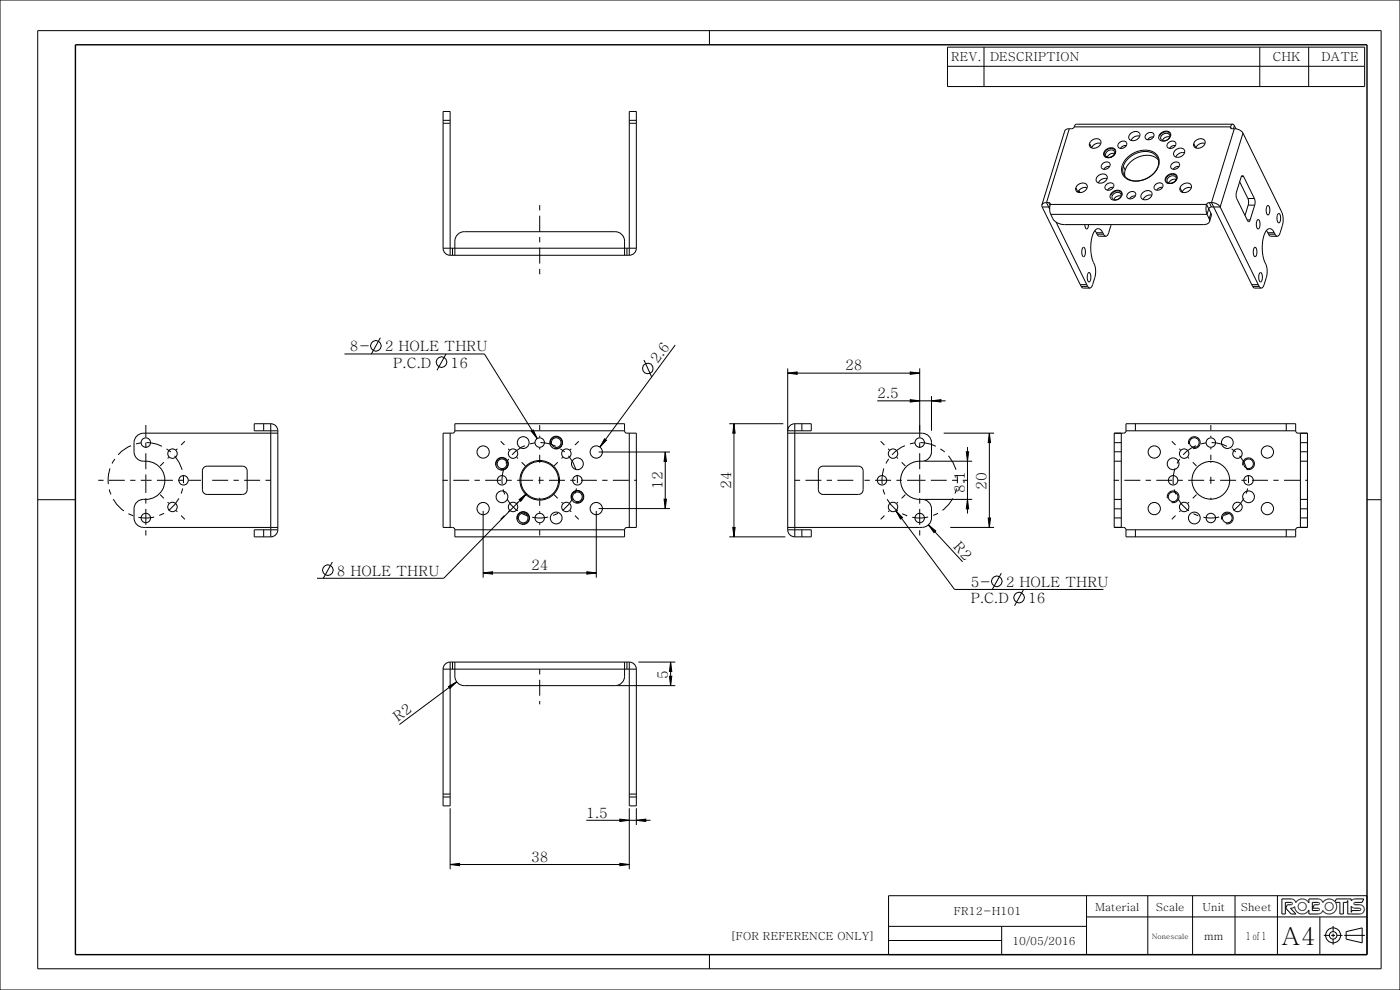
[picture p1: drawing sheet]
<svg xmlns="http://www.w3.org/2000/svg" width="297mm" height="210mm" viewBox="0 0 297 210" stroke-linecap="round" stroke-linejoin="round" font-family="sans-serif">
<g fill="#000">
<path d="M167.1 79.2l2-.3v.5zM193.1 78.9l2 .3-2 .2zM112.7 91.5l.4-.3 .9 1.8zM128.3 93.1l.4 .3-1.4 1.4zM141.1 95.9l.3 2h-.5zM155.7 89.9l.3 2h-.5zM193.1 84.8l2 .2-2 .3zM197.6 85l2-.2v.5zM205 95.8h.5l-.3 2zM209.9 91.9l.2 2h-.5zM110.1 106l1.6-1.3-1.2 1.6zM140.9 105.9h.5l-.3 2z"/>
<path d="M155.5 111.9h.5l-.3 2zM190 108.3l1.4 1.5-.4 .3zM197 111.3l1.5 1.3-.4 .4zM205.2 105.9l.3 2h-.5zM209.6 109.9h.5l-.2 2zM102.5 121.5l2-.2v.5zM124.5 121.3l2 .2-2 .3zM95.1 145.6l1.8-1-1.5 1.4zM142 143.4h.5l-.2 2zM142.3 140.4l.2 2h-.5zM131.5 173.8l2 .2-2 .3zM135 174l2-.2v.5z"/>
<path d="M95.5 183.4l2-.3v.5zM131.5 183.1l2 .3-2 .2z"/>
</g>
<g fill="none" stroke="#000" stroke-width=".21">
<path d="M0 0h297v210h-297zM8 6.5h285v199h-285zM150.5 6.5v3M201 10h88.5v8.4h-88.5zM201 14.1h88.5M208.8 10v8.4M267.3 10v8.4M277.6 10v8.4M234.7 31.9l.6-.3 .7-.1 .6 .4v.6l-.6 .7-1.1 .2-.5-.2-.1-.4v-.5zM246 28.9l.5-.7 .9-.2 .7 .2 .2 .7M247.7 37.4l.6-.4h.7l.5 .2 .1 .7-.2 .4-.5 .5-.9 .1-.5-.3-.2-.3 .1-.4zM235.6 41.5l.6-.7 .9-.3 .7 .3 .2 .7"/>
<path d="M73.1 75.1h29.7l11.2 17.9M80.7 71.6l-1.9 3.5M94.6 75.1l-1.9 3.4M136.6 76.4l1.7 3.6M143.2 73.2l-15.9 21.6M167.1 79.2l2-.3v.5zM167.1 78.2v13.2M167.1 79.2h28M193.1 78.9l2 .3-2 .2zM195.1 78.2v13.2M105.3 98.7a1.25 1.25 0 0 1 1.1-1.6 1.25 1.25 0 0 1 1.3 1.4 1.25 1.25 0 0 1-1.5 1.1M112.7 91.5l.4-.3 .9 1.8z"/>
<path d="M116.8 94.2a1.25 1.25 0 0 1 1.1-1.6 1.25 1.25 0 0 1 1.3 1.4 1.25 1.25 0 0 1-1.5 1.1M127 95.9h15.1M128.3 93.1l.4 .3-1.4 1.4zM141.1 95.9l.3 2h-.5zM141.1 95.9v12M154.7 89.9h11.5M155.7 89.9l.3 2h-.5zM155.7 89.9v24M186.1 85h14.5M193.1 84.8l2 .2-2 .3zM196.1 97.8h10.1M197.6 85l2-.2v.5z"/>
<path d="M197.6 84v7.4M200.2 91.9h10.7M205 95.8h.5l-.3 2zM205.2 94.8v14.1M209.9 91.9l.2 2h-.5zM209.9 91.9v20M252.2 94.2a1.25 1.25 0 0 1 1.1-1.6 1.25 1.25 0 0 1 1.3 1.4 1.25 1.25 0 0 1-1.6 1.1M263.7 98.7a1.25 1.25 0 0 1 1.1-1.6 1.25 1.25 0 0 1 1.3 1.4 1.25 1.25 0 0 1-1.6 1.1M8 106h8M70.5 119.2l-1.9 3.5M102.5 108.4v14.1M109.8 110.2a1.25 1.25 0 0 1 1.1-1.6 1.25 1.25 0 0 1 1.3 1.4 1.25 1.25 0 0 1-1.5 1.1"/>
<path d="M110.1 106l1.6-1.3-1.2 1.6zM111.7 104.7l-17.6 18h-26.8M121.3 105.7a1.25 1.25 0 0 1 1.1-1.6 1.25 1.25 0 0 1 1.3 1.4 1.25 1.25 0 0 1-1.5 1.1M126.5 108.4v14.1M127 107.9h15.1M140.9 105.9h.5l-.3 2zM154.7 113.9h11.9M155.5 111.9h.5l-.3 2zM190 108.3l1.4 1.5-.4 .3zM190 108.3l12.5 16.7h31.6M196.1 105.9h10.1M197 111.3l1.5 1.3-.4 .4z"/>
<path d="M197 111.3l7.2 7.9M201.6 111.9h9.3M205.2 105.9l.3 2h-.5zM209.6 109.9h.5l-.2 2zM247.7 105.7a1.25 1.25 0 0 1 1.1-1.6 1.25 1.25 0 0 1 1.3 1.4 1.25 1.25 0 0 1-1.6 1.1M259.2 110.2a1.25 1.25 0 0 1 1.1-1.6 1.25 1.25 0 0 1 1.3 1.4 1.25 1.25 0 0 1-1.6 1.1M290 106h3M102.5 121.5l2-.2v.5zM102.5 121.5h24M124.5 121.3l2 .2-2 .3zM212.4 121.6l-1.9 3.4M217.1 125l-1.9 3.5"/>
<path d="M95.1 145.6l1.8-1-1.5 1.4zM96.9 144.6l-12.2 9.1M131 145.4h12.3M135.4 140.4h7.9M142 143.4h.5l-.2 2zM142.3 140.4l.2 2h-.5zM142.3 140.4v5M95.5 171.4v13M124.4 174h13.6M131.5 173.8l2 .2-2 .3zM133.5 171.4v13M135 174l2-.2v.5z"/>
<path d="M135 171.4v3.6M95.5 183.4l2-.3v.5zM95.5 183.4h38M131.5 183.1l2 .3-2 .2zM188.5 190h101.5v12.5h-101.5zM188.5 199.5h24M188.5 196.5h42M212.5 196.5v6M230.5 194.5h59.5M230.5 190v12.5M243.5 190v12.5M253 190v12.5"/>
<path d="M262 190v12.5M271 190v12.5M273.9 191.4h.1M274 191.4h.1M274 191.9h-.1M274 191.9h.1M274 191.4l.1 .1M274.1 191.5l.1 .1M274.1 191.8v.1M274.2 191.8h-.1M274.2 191.6v.1M274.2 191.7v.1"/>
<path d="M275.4 192.3h.1M275.4 192.3v.1M275.4 192.2v.1M275.4 192.4h.1M275.4 192.1v.1M275.4 192.4l.1 .2M275.5 192l-.1 .1M275.5 192.6h.1M275.5 191.9v.1M275.5 192.6v.1M275.5 191.9h.1M275.5 192.7h.1"/>
<path d="M275.5 192.7l.1 .2M275.6 192.9h.1M275.6 192.9l.2 .1M275.8 191.5l-.3 .4M275.8 193l.1 .1M275.9 191.5h-.1M275.9 193.1h.1M276 191.5h-.1M276 193.1h.1M276 191.4v.1M276.1 191.4h-.1M276.1 193.1h.1"/>
<path d="M276.1 191.4h.1M276.1 193.1h.2M276.3 191.4h-.2M276.3 191.4h.1M276.3 193.1h.1M276.4 191.4h.1M276.5 191.4l.1 .1M276.6 193.1h-.3M276.6 191.5h.1M276.6 193.1h.1M276.7 193l-.1 .1M276.7 191.5h.1"/>
<path d="M276.7 193h.1M276.7 191.5l.4 .5M277 192.8l-.3 .2M277 192.8h.1M277.1 192.6l-.1 .2M277.1 192h.1M277.1 192.6h.1M277.1 192v.1M277.1 192.4v.2M277.1 192.1v.1M277.1 192.4h.1M277.1 192.2v.1"/>
<path d="M277.1 192.3v.1M277.1 192.3h.1M279.7 191.4h-1.3v1.7h1.3M279.7 191.9h-.9l-.3 .7h1.2M279.7 192.6h.1M279.7 191.4h.1M279.7 193.1h.1M279.7 192.6v.1M279.7 191.9h.1M279.7 192.7h.1M279.8 193.1h-.1M279.8 191.4h.1"/>
<path d="M279.8 193.1h.1M279.8 191.9h.1M279.8 192.7h.1M279.8 191.4v.1M279.8 191.5h.1M279.9 192.7v.1M279.9 191.5h.1M279.9 191.8l-.1 .1M279.9 193.1h-.1M279.9 192.8h.1M279.9 191.8h.1M279.9 191.5v.1"/>
<path d="M279.9 193h.1M279.9 191.6h.1M279.9 191.7v.1M279.9 192.8v.1M279.9 191.7h.1M279.9 192.9h.1M279.9 191.6v.1M280 194.5v8M280.8 198.4h1.2M281.1 192.3h.1M281.1 192.3v.1M281.1 192.2v.1"/>
<path d="M281.1 192.2h.1M281.1 192.4v.1M281.1 192.5l.2 .4M281.1 192.1v.1M281.1 192v.1M281.2 191.9l-.1 .1M281.2 191.9h.1M281.2 191.8v.1M281.3 191.8h-.1M281.3 192.9h.1M281.4 192.9v.1M281.4 191.7l-.1 .1"/>
<path d="M281.4 191.7h.1M281.4 193h.1M281.5 193h.1M281.5 191.5l-.1 .2M281.5 193l.1 .1M281.6 191.5h-.1M281.6 193.1h.1M281.6 191.5h.1M281.7 191.5h-.1M281.7 193.1h.1M281.8 191.4l-.1 .1M281.8 193.1h.1"/>
<path d="M281.8 191.4h.1M281.8 193.1l.2 .1M282 191.4h-.2M282 191.4h.1M282 191.4l.2 .1M282 193.2h.1M282.1 193.2h-.1M282.1 193.1v.1M282.2 191.5h.1M282.2 193.1h-.1M282.3 191.5h.1M282.3 193.1h-.1"/>
<path d="M282.4 191.5h.1M282.4 193.1h-.1M282.4 191.5l.2 .1M282.4 193.1h.1M282.4 198.4h.8M282.5 193l-.1 .1M282.5 193h.1M282.6 191.6v.1M282.6 191.7h.1M282.6 191.7l.2 .3M282.7 192.8l-.2 .2M282.7 192.8h.1"/>
<path d="M282.7 192.7v.1M282.7 192.7h.1M282.8 192.6l-.1 .1M282.8 192.6h.1M282.8 192v.1M282.8 192.1v.1M282.8 196.4v1.2M282.8 198v.8M282.8 199.2v1.2M282.8 192.5v.1M282.8 192.4v.1M282.8 192.2h.1"/>
<path d="M282.8 192.2v.1M282.8 192.3v.1M282.8 192.3h.1M283.6 198.4h1.2M285.2 198.4h4.4M285.6 197.6l3.4-.8v3.2l-3.4-.8zM285.9 190.7h.1M286.5 193.9h.1M286.7 192.2v.1M286.7 192.2v1.3l.1-.4M286.7 193.9h.1M286.7 192.3h.1"/>
<path d="M286.7 192.3l.1 .1M286.8 192.4h.1M286.8 193.1h1.7M286.8 193.1h.1M286.9 192.4v.1M286.9 192.5l.5 .1M287.2 191.7h.1M287.2 191.7v.1M287.2 191.8h.1M287.2 191.8l.1 .1M287.3 191.9h.1M287.4 191.9h.1"/>
<path d="M287.4 192.6h.1M287.4 192.6h1.1M287.4 191.4l-.2 .2M287.5 191.9h1a.98 .98 0 0 1 .9 1 .98 .98 0 0 1-.9 1h-2.6v-2.9l-.2 .4h-.7v2.5h-.7v-2.5h-1a1.6 1.6 0 0 1-.5 2.2 1.6 1.6 0 0 1-2.2-.5l-.2 .5-.5 .3h-2.2v-.9a1.6 1.6 0 0 1-1.8 .8 1.6 1.6 0 0 1-1.2-1.5l-.4 .3h-.5l1.1 1.3h-1l-1.1-1.3 .3-.7h.8M287.5 191.4h1.5l.3-.7h-2l-.6 .4v-.4h-3.2l-.3 .6a1.6 1.6 0 0 0-2.6 .1l-.2-.4-.5-.3h-2.2v.8a1.6 1.6 0 0 0-2.8 0l-.3-.5-.4-.3h-2.3v3.2h.8v-2.5h1.2M287.5 191.4h-.1M288.5 192.6h.1M288.5 192.6v.1M288.5 193.1h.1M288.5 192.7h.1M288.6 193.1h-.1M288.6 192.7h.1"/>
<path d="M288.6 193.1h.1M288.6 192.7l.1 .1M288.7 193l-.1 .1M288.7 192.8h.1M288.7 193h.1M288.7 192.8v.1M288.7 192.9v.1M288.7 192.9h.1M150.5 202.5v3"/>
<circle cx="79.7" cy="73.4" r="1.13"/>
<circle cx="93.6" cy="76.8" r="1.13"/>
<circle cx="137.4" cy="78.2" r="1.13"/>
<circle cx="69.5" cy="120.9" r="1.13"/>
<circle cx="211.4" cy="123.3" r="1.13"/>
<circle cx="216.2" cy="126.8" r="1.13"/>
<circle cx="282.8" cy="198.4" r="1.59"/>
<circle cx="282.8" cy="198.4" r=".79"/>
</g>
<path d="M16 9.5h274v193h-274z" fill="none" stroke="#000" stroke-width=".3"/>
<!-- layer: 02___PRT_ALL_AXES -->
<g fill="none" stroke="#000" stroke-width=".21" stroke-dasharray="1.1 1.1 3.4 1.1" stroke-linecap="butt">
<path d="M114.5 58.2v-15.1M34 98.8l1.8-1.8M39.2 93.6l-1.8 1.8M106.2 93.6l1.9 1.8M111.5 98.8l-1.9-1.8M114.5 90.2v2.6M114.5 98.2v-.4M114.5 97.6v-2.6M117.5 98.8l1.9-1.8M122.8 93.6l-1.9 1.8M186.8 93.6l1.9 1.8M192.1 98.8l-1.9-1.8"/>
<path d="M248.6 93.6l1.8 1.8M253.8 98.8l-1.8-1.8M256.9 90.2v2.6M256.9 98.2v-.4M256.9 97.6v-2.6M20.8 101.9h10M30.9 113.6v-11.6M30.9 101.8v-11.6M31 101.9h11.6M34 104.9l1.8 1.9M38.9 101.9a8 8 0 0 0-11.7-7.1 8 8 0 0 0-.9 13.6 8 8 0 0 0 12.6-5.4v-1.1M39.2 110.2l-1.8-1.9"/>
<path d="M57.4 101.9h-13.2M93.9 101.9h41.2M106.2 110.2l1.9-1.9M111.5 104.9l-1.9 1.9M114.5 105.6v.4M114.5 106.2v2.6M114.5 113.6v-2.6M117.5 104.9l1.9 1.9M122.5 101.9a8 8 0 0 0-11.7-7.1 8 8 0 0 0-.9 13.6 8 8 0 0 0 12.5-5.4l.1-1.1M122.8 110.2l-1.9-1.9M168.6 101.9h12.7M183.4 101.9h11.6"/>
<path d="M186.8 110.2l1.9-1.9M192.1 104.9l-1.9 1.9M195.1 113.6v-11.6M195.1 101.8v-11.6M195.2 101.9h10M203.1 101.9a8 8 0 0 0-11.7-7.1 8 8 0 0 0-.9 13.6 8 8 0 0 0 12.5-5.4l.1-1.1M236.3 101.9h41.2M248.6 110.2l1.8-1.9M253.8 104.9l-1.8 1.9M256.9 105.6v.4M264.9 101.9a8 8 0 0 0-11.7-7.1 8 8 0 0 0-.9 13.6 8 8 0 0 0 12.5-5.4l.1-1.1M114.5 141.9v7.5"/>
</g>
<g fill="none" stroke="#000" stroke-width=".21">
<path d="M228.2 39.8a.85 .85 0 0 0 .3 1 .85 .85 0 0 0 1 0 1.59 1.59 0 0 0 1.1-1M228.2 39.8a1.32 1.32 0 0 1 1.1-1 1.32 1.32 0 0 1 1.3 .6v.4M230.6 39.8a1.57 1.57 0 0 0-1.9 1l-.5-1M231.1 30.4a.85 .85 0 0 0 .3 1 .85 .85 0 0 0 1 0 1.59 1.59 0 0 0 1.1-1M231.3 30.1l-.2 .3M231.3 30v.1M231.3 30a1.21 1.21 0 0 1 1.2-.6 1.21 1.21 0 0 1 1.1 .7l-.1 .3M232.8 37.4a1.14 1.14 0 0 1 1.1-.6 1.14 1.14 0 0 1 1 .8 1.26 1.26 0 0 1-.9 1.2 1.26 1.26 0 0 1-1.5-.6zM233.5 30.4a1.57 1.57 0 0 0-1.9 1l-.5-1M233.9 34.7a.88 .88 0 0 1 .9-.4 .88 .88 0 0 1 .7 .6 1.02 1.02 0 0 1-.8 1 1.02 1.02 0 0 1-1.1-.5zM234.4 31.9a1.29 1.29 0 0 1 2.3 0 1.52 1.52 0 0 1-2.2 1.4l-.2-.2a.91 .91 0 0 1 .1-1.2zM234.7 39.1a.88 .88 0 0 1 .9-.4 .88 .88 0 0 1 .7 .6 1.02 1.02 0 0 1-.8 1 1.02 1.02 0 0 1-1.1-.5z"/>
<path d="M234.8 32.2a.9 .9 0 0 1 .9-.5 .9 .9 0 0 1 .8 .8 1.25 1.25 0 0 1-1.4 .9h-.1a.63 .63 0 0 1-.5-.5 .63 .63 0 0 1 .3-.7zM234.9 37.9h-.1a1.54 1.54 0 0 0-1.8 .9M235.3 33.4h-.1M235.4 35.3l-.7 .1-.5 .5M236.2 39.7l-.7 .2-.5 .4M236.5 32.6h-.1a1.27 1.27 0 0 0-1.5 .7M237.4 30.3a.88 .88 0 0 1 .9-.4 .88 .88 0 0 1 .7 .6 1.02 1.02 0 0 1-.7 .9 1.02 1.02 0 0 1-1.2-.5zM238.9 30.9l-.7 .1-.5 .5M239.8 28.4a1.15 1.15 0 0 1 2 .1 1.32 1.32 0 0 1-.9 1.2 1.32 1.32 0 0 1-1.4-.4v-.4zM241.8 28.9l-.6-.1-.6 .2-.6 .8M243.2 28.5a.88 .88 0 0 1 .9-.5 .88 .88 0 0 1 .7 .6 1.02 1.02 0 0 1-.8 1 1.02 1.02 0 0 1-1.1-.5zM244.7 29l-.7 .2-.5 .4"/>
<path d="M245.1 39.1a.88 .88 0 0 1 .9-.4 .88 .88 0 0 1 .7 .6 1.02 1.02 0 0 1-.8 1 1.02 1.02 0 0 1-1.1-.5zM245.7 33.9a3.3 3.3 0 0 0-4-.7 3.9 3.9 0 0 0-3.1 4.1v.1M246.1 28.4a1.24 1.24 0 0 1 1.2-.6 1.24 1.24 0 0 1 1.1 .7l-.1 .5a1.69 1.69 0 0 1-1.9 .9l-.4-.3-.2-.4zM246.5 28.6a.91 .91 0 0 1 .9-.4 .91 .91 0 0 1 .8 .6v.1a1.22 1.22 0 0 1-1.7 .9l-.3-.5zM246.6 29.8h.1M246.6 39.7l-.7 .2-.5 .4M247.5 37.4a1.29 1.29 0 0 1 2.2 0 1.52 1.52 0 0 1-2.2 1.4l-.2-.2a.91 .91 0 0 1 .2-1.2zM247.8 37.7a.93 .93 0 0 1 .9-.5 .93 .93 0 0 1 .8 .6 1.22 1.22 0 0 1-1.4 1.1l-.1-.1a.63 .63 0 0 1-.4-.5 .63 .63 0 0 1 .2-.6zM247.9 30.3a.88 .88 0 0 1 .8-.4 .88 .88 0 0 1 .8 .6 1.02 1.02 0 0 1-.8 .9 1.02 1.02 0 0 1-1.1-.5zM248.1 29.1l-.9 .1-.6 .6M248.3 38.9h.1M248.7 34.7a.88 .88 0 0 1 .8-.4 .88 .88 0 0 1 .8 .6 1.02 1.02 0 0 1-.8 1 1.02 1.02 0 0 1-1.2-.5z"/>
<path d="M249.3 31.9a1.14 1.14 0 0 1 1-.5 1.14 1.14 0 0 1 1 .7 1.26 1.26 0 0 1-.9 1.3 1.26 1.26 0 0 1-1.4-.7zM249.4 30.9l-.8 .1-.5 .5M249.5 38.1l-.1-.1a1.27 1.27 0 0 0-1.4 .8M250.1 35.3l-.7 .1-.5 .5M250.3 39.8a.85 .85 0 0 0 .3 1 .85 .85 0 0 0 1 0 1.59 1.59 0 0 0 1.1-1M250.3 39.8a1.32 1.32 0 0 1 1.1-1 1.32 1.32 0 0 1 1.4 .6l-.1 .4M251.3 32.4h-.1a1.54 1.54 0 0 0-1.7 .9M252.7 39.8a1.57 1.57 0 0 0-1.9 1l-.5-1M253.2 30.4a1.32 1.32 0 0 1 1.1-1 1.32 1.32 0 0 1 1.4 .6l-.1 .4M253.2 30.4a.85 .85 0 0 0 .3 1 .85 .85 0 0 0 1 0 1.59 1.59 0 0 0 1.1-1M255.6 30.4a1.57 1.57 0 0 0-1.9 1l-.5-1M263 38.6l1.7 3.5"/>
<path d="M263.3 37.5h.5M263.7 28.2l8.1 16.5M263.8 37.5v-.1a.28 .28 0 0 0-.4-.1 .28 .28 0 0 0-.1 .3l-1 3.2-.1 .9 2.5 5.2a.28 .28 0 0 0 .4 .1 .28 .28 0 0 0 .1-.3M263.8 37.5l2.3 4.6M94 52.6v-26.5h1.5v26.5M133.5 52.6v-26.5h1.5v26.5M221.1 43.9l8.1 16.5h1.3l-6.5-13.3M222.5 43.9l.2 .4M228.9 40.4l.2 .5M229.7 52.5a.78 .78 0 0 1 .6 1.2l-.1 .4a.29 .29 0 0 1-.2 .3 .29 .29 0 0 1-.3-.1 1.82 1.82 0 0 1 0-1.8zM230.9 57.9a.78 .78 0 0 1 .5 1.1l-.1 .4a.29 .29 0 0 1-.1 .3 .29 .29 0 0 1-.4 0 1.82 1.82 0 0 1 .1-1.8zM230.9 47.6v.5a.34 .34 0 0 1-.4 .5 .34 .34 0 0 1-.3-.5l-.1-.5"/>
<path d="M235.5 41.4h.1M235.8 40.9a1.24 1.24 0 0 1 1.2-.6 1.24 1.24 0 0 1 1 .7v.5a1.69 1.69 0 0 1-2 .9l-.3-.2-.2-.4zM236.2 41.2a.91 .91 0 0 1 .9-.5 .91 .91 0 0 1 .7 .6v.1a1.21 1.21 0 0 1-1.6 .9l-.3-.5zM236.3 42.3h.1M237.8 41.6l-.9 .1-.6 .6M239.3 41a.88 .88 0 0 1 .9-.4 .88 .88 0 0 1 .7 .6 1.02 1.02 0 0 1-.7 .9 1.02 1.02 0 0 1-1.2-.5zM240.8 41.6l-.7 .1-.5 .5M242.4 40.9a1.15 1.15 0 0 1 2 .1 1.32 1.32 0 0 1-.9 1.3 1.32 1.32 0 0 1-1.4-.4v-.5zM244.4 41.4h-.6l-.6 .2-.7 .7M257.5 43.9l8.1 16.5h1.3l-8.1-16.5M264.6 46.7h.6M264.7 42.1l.2 .7-.1 .7"/>
<path d="M264.7 42.1h1.4M264.8 43.5h1.4M264.8 43.5l-.7 2.2M266.1 42.1l.2 .7-.1 .7M266.1 52.5a.78 .78 0 0 1 .5 1.2v.4a.29 .29 0 0 1-.2 .3 .29 .29 0 0 1-.3-.1 1.82 1.82 0 0 1 0-1.8zM266.2 43.5l-1 3.2M266.8 46.6a.78 .78 0 0 1 .5 1.2l-.1 .4a.29 .29 0 0 1-.2 .3 .29 .29 0 0 1-.3-.1 1.82 1.82 0 0 1 .1-1.8zM267.3 57.9a.78 .78 0 0 1 .5 1.1l-.1 .4a.29 .29 0 0 1-.2 .3 .29 .29 0 0 1-.3 0 1.82 1.82 0 0 1 .1-1.8zM268.9 43.7a.78 .78 0 0 1 .5 1.1l-.1 .4a.29 .29 0 0 1-.2 .3 .29 .29 0 0 1-.3-.1 1.82 1.82 0 0 1 .1-1.7zM271.2 45.3a.78 .78 0 0 1 .5 1.2l-.1 .4a.29 .29 0 0 1-.2 .3 .29 .29 0 0 1-.3-.1 1.82 1.82 0 0 1 .1-1.8zM30.9 91.9h26.5M43.2 99.2l.7-.3h7.5a1 1 0 0 1 1 1v4a1 1 0 0 1-1 1h-7.5a1 1 0 0 1-1-1v-4z"/>
<path d="M168.6 91.9h26.5M173.9 99.2l.7-.3h7.5a1 1 0 0 1 1 1v4a1 1 0 0 1-1 1h-7.5a1 1 0 0 1-1-1v-4zM236.4 91.9h1.5M275.9 91.9h1.5M30.8 101.9h.2M30.9 111.9h26.5M30.9 101.8v.2M114.5 101.1v1.5M168.6 111.9h26.5M195 101.9h.2M195.1 101.8v.2M236.4 111.9h1.5"/>
<path d="M256.9 101.1v1.5M275.9 111.9h1.5M94 141.9v26.5h1.5v-26.5M133.5 141.9v26.5h1.5v-26.5"/>
<circle cx="30.9" cy="93.9" r="1"/>
<circle cx="36.6" cy="96.2" r="1"/>
<circle cx="102.5" cy="95.9" r="1.3"/>
<circle cx="106.5" cy="98.4" r="1.35"/>
<circle cx="106.5" cy="98.4" r="1.03"/>
<circle cx="108.8" cy="96.2" r="1"/>
<circle cx="111" cy="93.9" r="1.25"/>
<circle cx="114.5" cy="93.9" r="1"/>
<circle cx="118" cy="93.9" r="1.35"/>
<circle cx="118" cy="93.9" r="1.03"/>
<circle cx="120.2" cy="96.2" r="1"/>
<circle cx="122.5" cy="98.4" r="1.25"/>
<circle cx="126.5" cy="95.9" r="1.3"/>
<circle cx="189.5" cy="96.2" r="1"/>
<circle cx="195.1" cy="93.9" r="1"/>
<circle cx="244.9" cy="95.9" r="1.3"/>
<circle cx="248.9" cy="98.4" r="1.25"/>
<circle cx="251.2" cy="96.2" r="1"/>
<circle cx="253.4" cy="93.9" r="1.03"/>
<circle cx="256.9" cy="93.9" r="1"/>
<circle cx="260.4" cy="93.9" r="1.25"/>
<circle cx="262.5" cy="96.2" r="1"/>
<circle cx="264.9" cy="98.4" r="1.03"/>
<circle cx="268.9" cy="95.9" r="1.3"/>
<circle cx="30.9" cy="109.9" r="1"/>
<circle cx="36.6" cy="107.5" r="1"/>
<circle cx="38.9" cy="101.9" r="1"/>
<circle cx="102.5" cy="107.9" r="1.3"/>
<circle cx="106.5" cy="105.4" r="1.25"/>
<circle cx="106.5" cy="101.9" r="1"/>
<circle cx="108.8" cy="107.5" r="1"/>
<circle cx="111" cy="109.9" r="1.35"/>
<circle cx="111" cy="109.9" r="1.03"/>
<circle cx="114.5" cy="109.9" r="1"/>
<circle cx="118" cy="109.9" r="1.25"/>
<circle cx="120.2" cy="107.5" r="1"/>
<circle cx="122.5" cy="105.4" r="1.35"/>
<circle cx="122.5" cy="105.4" r="1.03"/>
<circle cx="122.5" cy="101.9" r="1"/>
<circle cx="126.5" cy="107.9" r="1.3"/>
<circle cx="187.1" cy="101.9" r="1"/>
<circle cx="189.5" cy="107.5" r="1"/>
<circle cx="195.1" cy="109.9" r="1"/>
<circle cx="244.9" cy="107.9" r="1.3"/>
<circle cx="248.9" cy="105.4" r="1.03"/>
<circle cx="248.9" cy="101.9" r="1"/>
<circle cx="251.2" cy="107.5" r="1"/>
<circle cx="253.4" cy="109.9" r="1.25"/>
<circle cx="256.9" cy="101.9" r="4"/>
<circle cx="256.9" cy="109.9" r="1"/>
<circle cx="260.4" cy="109.9" r="1.03"/>
<circle cx="262.5" cy="107.5" r="1"/>
<circle cx="264.9" cy="105.4" r="1.25"/>
<circle cx="264.9" cy="101.9" r="1"/>
<circle cx="268.9" cy="107.9" r="1.3"/>
</g>
<!-- layer: 7_ALL_FEATURES -->
<g fill="none" stroke="#000" stroke-width=".21">
<path d="M94 26.1v-2.5h1.5v2.5M94 25.5h1.5M133.5 26.1v-2.5h1.5v2.5M133.5 25.5h1.5M226.9 27.3l-.7 .1-.3 .4-4.9 15.7M226.9 27.3l-4.9 15.7M227.9 26.9l-.3 .3-.7 .1M227.9 26.9h33.2M238.3 35.3l.4 .8M239.1 33.4a4.5 4.5 0 0 1 6.3-.6 2.49 2.49 0 0 1 .3 2.5 5 5 0 0 1-6.9 2.5 2.71 2.71 0 0 1 .1-4.1zM239.3 33.7a4.7 4.7 0 0 1 5.7-.9 2.65 2.65 0 0 1-.3 4 4.7 4.7 0 0 1-5.7 .9 2.64 2.64 0 0 1 .3-4zM261.1 26.9l.1 .4h.7"/>
<path d="M261.1 26.9l.1 .4M261.5 26.3h-33.1l-.5 .6M261.5 26.3l.4 .4M261.5 26.3l-.4 .6M261.9 27.3l1.1 .3 .7 .6-4.9 15.7M261.9 27.3l-4.9 15.7M261.9 26.7l-.2 .6M261.9 26.7l.3 .6M95.5 54.1a1.5 1.5 0 0 1-1.5-1.5h41a1.5 1.5 0 0 1-1.5 1.5M95.5 52.6v1.5M95.5 54.1h38M96 52.6v1.5"/>
<path d="M96.5 54.1v-3a2 2 0 0 1 2-2h32a2 2 0 0 1 2 2v3M133 52.6v1.5M133.5 52.6v1.5M221 43.5l.1 .4h1.6M222 43l-.6 .1-.4 .4M222 43l.5 .9M222 43h.5M222.5 43l.3 .1v.3M222.5 43l.3 .6M222.8 43.4l-.1 1.1 .2 1M222.8 43.4h33.2M222.9 45.5l.6 1.1 .4 .4 .9 .5 1 .1h29.5l.8-.1 .5-.5"/>
<path d="M222.9 45.5h33.2M232.3 48.9l.3 .5M232.6 49.4l.1 .3M232.6 49.4h1.4M232.7 49.7l.4 .4h1.5M232.7 49.7h1.4M234 49.4a.97 .97 0 0 0-.9-.9 .97 .97 0 0 0-1 .7 9 9 0 0 0 .2 7.4l.1 1.1-.1 1-.6 1.9-.5 .5M234 49.4l.1 .3M234.1 49.7l.5 .4M235.7 47.6l-.6 2-.5 .5M256 43.4l-.2 1.1 .3 1M256 43.4l.9 1.8"/>
<path d="M256.1 45.5l.4 .9M256.5 46.4l.1 .6M256.5 43l-.3 .1-.2 .3M256.5 43h.5M256.5 43l.5 .9M256.9 45.2l.1 .6-.4 1.2M256.9 45.2l-.4 1.2M257 43.9l-.5 .3-.4 1.3M257 43.9h1.8M257 43l1.1 .2 .7 .7M257 43l.5 .9M268.7 48.9l.3 .5"/>
<path d="M269 49.4h1.3M269 49.4l.1 .3M269.1 49.7l.4 .4h1.5M269.1 49.7h1.4M270.3 49.4a.97 .97 0 0 0-.9-.9 .97 .97 0 0 0-1 .7 9 9 0 0 0 .3 7.4l.1 1.1-.1 1-.6 1.9-.5 .5M270.3 49.4l.2 .3M270.5 49.7l.5 .4M271.8 44.7a4.3 4.3 0 0 1 .2 3.1l-.5 1.8-.5 .5M229.2 60.4l.2 .3M229.4 60.7l.3 .4h1.5M229.4 60.7h1.3M230.5 60.4l.2 .3"/>
<path d="M230.7 60.7l.5 .4M265.6 60.4l.1 .3M265.7 60.7l.4 .4h1.5M265.7 60.7h1.4M266.9 60.4l.2 .3M267.1 60.7l.5 .4M30.9 91.9a2.15 2.15 0 0 0-2.5 2 3.6 3.6 0 0 0 .6 3.3 2.26 2.26 0 0 0 1.9 .6 4.1 4.1 0 0 1 4.1 4.3 4.1 4.1 0 0 1-4.6 3.8 2 2 0 0 0-2 2 3.6 3.6 0 0 0 .6 3.3 2.6 2.6 0 0 0 1.9 .7M55.9 89.9v1.5M57.4 89.9a1.5 1.5 0 0 1 1.5 1.5M57.4 91.9h1.5M57.4 89.9h-3.5v1.5h5M57.4 89.9v24"/>
<path d="M58.9 91.4v21M95.5 91.9v20M96.5 91.4l-.1 .2-.4 .3h-2v20h2l.4 .2 .1 .3M96.5 91.4v-1.5h36v1.5M96.5 91.4h36M132.5 91.4l.1 .2 .4 .3h2v20h-2l-.4 .2-.1 .3M133.5 91.9v20M167.1 91.9h1.5M167.1 91.4v21M168.6 89.9a1.5 1.5 0 0 0-1.5 1.5M168.6 89.9h3.5v1.5h-5M168.6 89.9v24"/>
<path d="M170.1 89.9v1.5M195.1 91.9a2.15 2.15 0 0 1 2.5 2 3.6 3.6 0 0 1-.6 3.3 2.26 2.26 0 0 1-1.9 .6 4.1 4.1 0 0 0-4 4.3 4.1 4.1 0 0 0 4.5 3.8 2 2 0 0 1 2 2 3.6 3.6 0 0 1-.5 3.3 2.6 2.6 0 0 1-2 .7M236.4 97.8h1.5M236.4 91.9v20M236.4 95.8h1.5M236.4 93.9h1.5M236.4 91.9h1.5M238.9 91.4l-.3 .4-.7 .1v20h.7l.3 .5M238.9 91.4h36M238.9 91.4v-1.5h36v1.5M240.9 89.9v1.5M272.9 89.9v1.5"/>
<path d="M274.9 91.4l.2 .4 .8 .1v20h-.8l-.2 .5M275.9 97.8h1.5M275.9 95.8h1.5M275.9 93.9h1.5M275.9 91.9h1.5M277.4 91.9v20M55.9 112.4v1.5M57.4 111.9h1.5M58.9 112.4a1.5 1.5 0 0 1-1.5 1.5M58.9 112.4h-5v1.5h3.5M96.5 112.4v1.5h36v-1.5M96.5 112.4h36"/>
<path d="M167.1 112.4a1.5 1.5 0 0 0 1.5 1.5M167.1 112.4h5v1.5h-3.5M167.1 111.9h1.5M170.1 112.4v1.5M236.4 105.9h1.5M236.4 111.9h1.5M236.4 109.9h1.5M236.4 107.9h1.5M238.9 112.4v1.5h36v-1.5M238.9 112.4h36M240.9 112.4v1.5M272.9 112.4v1.5"/>
<path d="M275.9 105.9h1.5M275.9 111.9h1.5M275.9 109.9h1.5M275.9 107.9h1.5M95.5 140.4a1.5 1.5 0 0 0-1.5 1.5h41a1.5 1.5 0 0 0-1.5-1.5M95.5 140.4v1.5M95.5 140.4h38M96 140.4v1.5M96.5 140.4v3a2 2 0 0 0 2 2h32a2 2 0 0 0 2-2v-3M133 140.4v1.5M133.5 140.4v1.5M94 168.4v2.5h1.5v-2.5"/>
<path d="M94 169.1h1.5M133.5 168.4v2.5h1.5v-2.5M133.5 169.1h1.5"/>
<circle cx="114.5" cy="101.9" r="4"/>
<circle cx="114.5" cy="101.9" r="4.2"/>
</g>
<text font-size="5.2" x="271.8" y="200.5">A4</text>
<g font-size="3">
<text x="74.2" y="74.5">8-</text>
<text x="81.7" y="74.5">2 HOLE THRU</text>
<text x="83.4" y="78">P.C.D</text>
<text x="95.6" y="78">16</text>
<text x="139.5" y="77.3" transform="rotate(-54 139.5 77.3)">2.6</text>
<text x="179.3" y="78.6">28</text>
<text x="186.1" y="84.5">2.5</text>
<text x="140.6" y="103.7" transform="rotate(-90 140.6 103.7)">12</text>
<text x="155.1" y="103.7" transform="rotate(-90 155.1 103.7)">24</text>
<text x="204.7" y="104.6" transform="rotate(-90 204.7 104.6)">8.1</text>
<text x="209.3" y="103.9" transform="rotate(-90 209.3 103.9)">20</text>
<text x="202.1" y="116.1" transform="rotate(47 202.1 116.1)">R2</text>
<text x="71.5" y="122.1">8 HOLE THRU</text>
<text x="112.7" y="121">24</text>
<text x="206" y="124.5">5-</text>
<text x="213.4" y="124.5">2 HOLE THRU</text>
<text x="206" y="127.9">P.C.D</text>
<text x="218.1" y="127.9">16</text>
<text x="141.7" y="144.1" transform="rotate(-90 141.7 144.1)">5</text>
<text x="84.4" y="153.2" transform="rotate(-37 84.4 153.2)">R2</text>
<text x="124.4" y="173.4">1.5</text>
<text x="112.7" y="182.8">38</text>
</g>
<g font-size="2.6">
<text x="201.8" y="12.9">REV.</text>
<text x="210" y="13">DESCRIPTION</text>
<text x="270" y="13">CHK</text>
<text x="280.3" y="12.9">DATE</text>
</g>
<g font-size="2.3">
<text x="202.3" y="194.2">FR12-H101</text>
<text x="232.3" y="193.2">Material</text>
<text x="245.2" y="193.2">Scale</text>
<text x="255.1" y="193.2">Unit</text>
<text x="263.2" y="193.2">Sheet</text>
<text x="154.9" y="199.3">[FOR REFERENCE ONLY]</text>
<text x="214.8" y="200.4">10/05/2016</text>
<text x="255.5" y="199.4">mm</text>
<text x="264.4" y="199.4">1 of 1</text>
</g>
<text font-size="1.6" x="244.3" y="199.1">Nonescale</text>
</svg>
